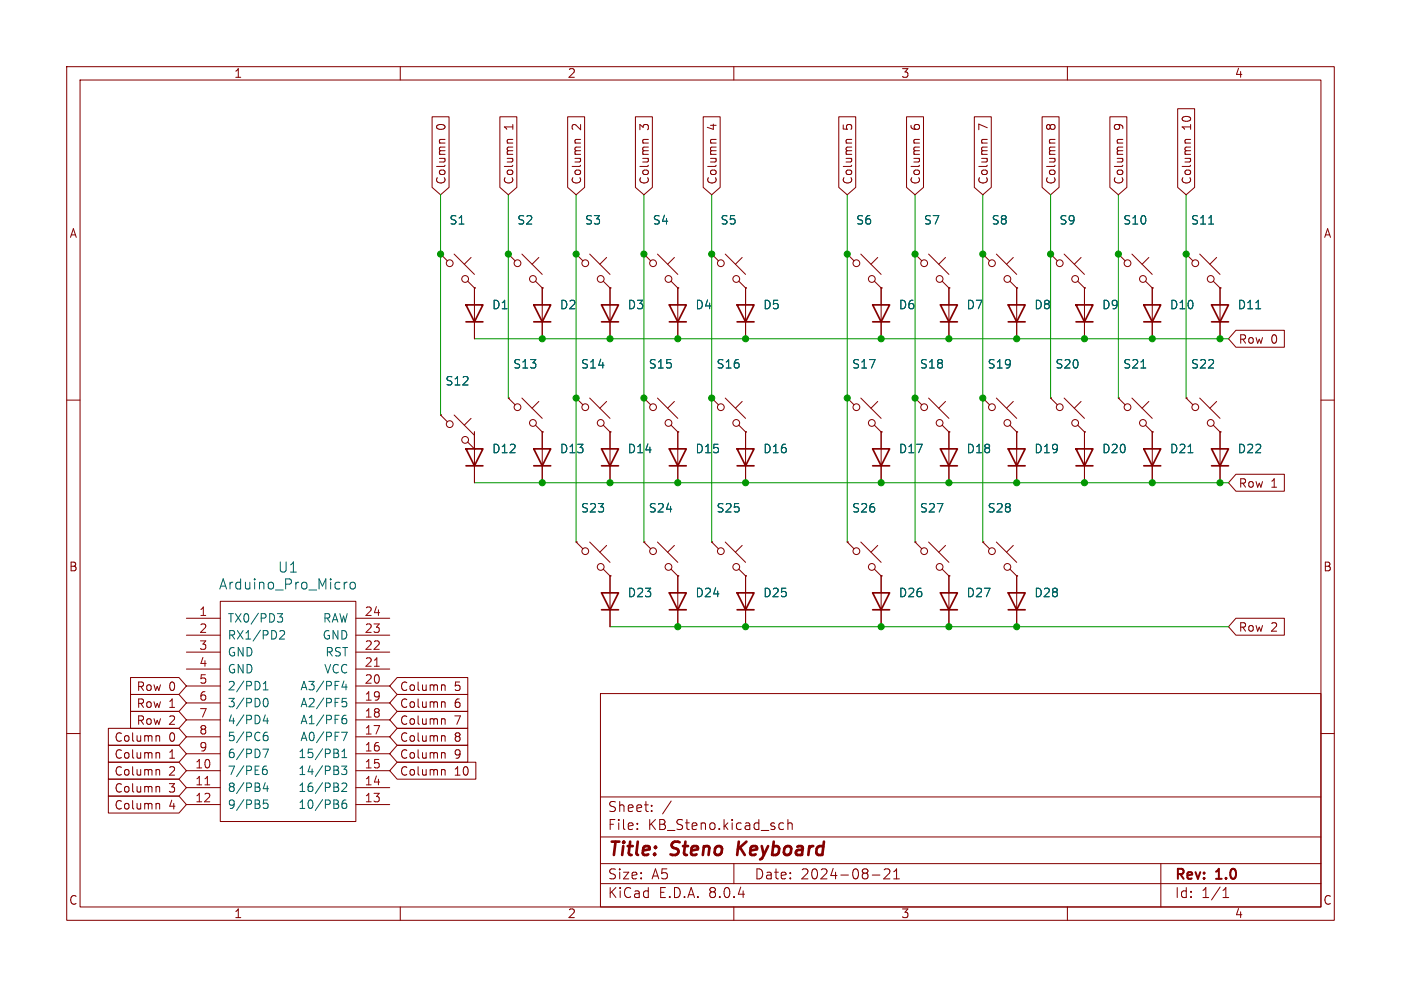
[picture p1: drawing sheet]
<svg xmlns="http://www.w3.org/2000/svg" width="210mm" height="148mm" viewBox="0 0 210 148" stroke-linecap="round" stroke-linejoin="round" font-family="sans-serif">
<g fill="none" stroke="#840000" stroke-width=".15">
<path d="M10 10h190v128h-190zM12 12h186v124h-186zM60 10v2M64.8 17.5h2.5v10.6l-1.3 1.1-1.2-1.1zM74.9 17.5h2.6v10.6l-1.3 1.1-1.3-1.1zM85.1 17.5h2.5v10.6l-1.2 1.1-1.3-1.1zM95.2 17.5h2.6v10.6l-1.3 1.1-1.3-1.1zM105.4 17.5h2.6v10.6l-1.3 1.1-1.3-1.1zM110 10v2M125.7 17.5h2.6v10.6l-1.3 1.1-1.3-1.1zM135.9 17.5h2.5v10.6l-1.2 1.1-1.3-1.1zM146 17.5h2.6v10.6l-1.3 1.1-1.3-1.1z"/>
<path d="M156.2 17.5h2.6v10.6l-1.3 1.1-1.3-1.1zM160 10v2M166.4 17.5h2.5v10.6l-1.3 1.1-1.2-1.1zM176.5 16.3h2.6v11.8l-1.3 1.1-1.3-1.1zM66 38.1l1.1 1M66 38.1h.1M66.7 20.9h-.7l-.1 .2v.2M68.1 38.1l3 3M70.6 38.6l-1 1M76.2 38.1l1 1M76.2 38.1h.1M76.9 20.9h-.7l-.2 .2v.2"/>
<path d="M78.2 38.1l3.1 3M80.8 38.6l-1 1M86.4 38.1l1 1M86.4 38.1h.1M87 20.9h-.6l-.2 .2v.2M88.4 38.1l3 3M90.9 38.6l-1 1M96.5 38.1l1 1M96.5 38.1h.1M97.2 20.9h-.7l-.2 .2v.2M98.6 38.1l3 3M101.1 38.6l-1 1"/>
<path d="M106.7 38.1l1 1M106.7 38.1h.1M107.4 20.9h-.7l-.2 .2v.2M108.7 38.1l3.1 3M111.3 38.6l-1.1 1M127 38.1l1 1M127 38.1h.1M127.7 20.9h-.7l-.2 .2v.2M129 38.1l3.1 3M131.6 38.6l-1 1M137.2 38.1l1 1M137.2 38.1h.1"/>
<path d="M137.8 20.9h-.6l-.2 .2v.2M139.2 38.1l3 3M141.7 38.6l-1 1M147.3 38.1l1 1M147.3 38.1h.1M148 20.9h-.7l-.2 .2v.2M149.4 38.1l3 3M151.9 38.6l-1 1M157.5 38.1l1 1M157.5 38.1h.1M158.2 20.9h-.7l-.2 .2v.2M159.5 38.1l3.1 3"/>
<path d="M162.1 38.6l-1.1 1M167.6 38.1l1.1 1M167.6 38.1h.1M168.3 20.9h-.7l-.1 .2v.2M169.7 38.1l3 3M172.2 38.6l-1 1M177.8 38.1l1 1M177.8 38.1h.1M178.5 20.9h-.7l-.2 .2v.2M179.8 38.1l3.1 3M182.4 38.6l-1 1M10 60h2"/>
<path d="M70.1 42.2l1 1M71.1 43.2h.1M71.1 43.2v7.6M76.2 59.7l1 1M76.2 59.7h.1M78.2 59.7l3.1 3M80.3 42.2l1 1M81.3 43.2h.1M81.3 43.2v7.6M86.4 59.7l1 1M86.4 59.7h.1M88.4 59.7l3 3"/>
<path d="M90.4 42.2l1 1M91.4 43.2h.1M91.4 43.2v7.6M96.5 59.7l1 1M96.5 59.7h.1M98.6 59.7l3 3M100.6 42.2l1 1M101.6 43.2h.1M101.6 43.2v7.6M106.7 59.7l1 1M106.7 59.7h.1M108.7 59.7l3.1 3"/>
<path d="M110.7 42.2l1.1 1M111.8 43.2h.1M111.8 43.2v7.6M127 59.7l1 1M127 59.7h.1M129 59.7l3.1 3M131.1 42.2l1 1M132.1 43.2h.1M132.1 43.2v7.6M137.2 59.7l1 1M137.2 59.7h.1M139.2 59.7l3 3"/>
<path d="M141.2 42.2l1 1M142.2 43.2h.1M142.2 43.2v7.6M147.3 59.7l1 1M147.3 59.7h.1M149.4 59.7l3 3M151.4 42.2l1 1M152.4 43.2h.1M152.4 43.2v7.6M157.5 59.7l1 1M157.5 59.7h.1M159.5 59.7l3.1 3"/>
<path d="M161.5 42.2l1.1 1M162.6 43.2h.1M162.6 43.2v7.6M167.6 59.7l1.1 1M167.6 59.7h.1M169.7 59.7l3 3M171.7 42.2l1 1M172.7 43.2h.1M172.7 43.2v7.6M177.8 59.7l1 1M177.8 59.7h.1M179.8 59.7l3.1 3"/>
<path d="M181.9 42.2l1 1M182.9 43.2h.1M182.9 43.2v7.6M185.3 49.5h7.2v2.6h-7.2l-1.2-1.3zM198 60h2M66 62.2l1.1 1M66 62.2h.1M68.1 62.2l3 3.1M70.1 66.3l1 1M70.6 62.7l-1 1.1M71.1 67.3h.1M71.1 64.8v7.6"/>
<path d="M80.3 63.8l1 1M80.8 60.2l-1 1M81.3 64.8h.1M81.3 64.8v7.6M90.4 63.8l1 1M90.9 60.2l-1 1M91.4 64.8h.1M91.4 64.8v7.6M100.6 63.8l1 1M101.1 60.2l-1 1M101.6 64.8h.1M101.6 64.8v7.6"/>
<path d="M110.7 63.8l1.1 1M111.3 60.2l-1.1 1M111.8 64.8h.1M111.8 64.8v7.6M131.1 63.8l1 1M131.6 60.2l-1 1M132.1 64.8h.1M132.1 64.8v7.6M141.2 63.8l1 1M141.7 60.2l-1 1M142.2 64.8h.1M142.2 64.8v7.6"/>
<path d="M151.4 63.8l1 1M151.9 60.2l-1 1M152.4 64.8h.1M152.4 64.8v7.6M161.5 63.8l1.1 1M162.1 60.2l-1.1 1M162.6 64.8h.1M162.6 64.8v7.6M171.7 63.8l1 1M172.2 60.2l-1 1M172.7 64.8h.1M172.7 64.8v7.6"/>
<path d="M181.9 63.8l1 1M182.4 60.2l-1 1M182.9 64.8h.1M182.9 64.8v7.6M185.3 71.1h7.2v2.6h-7.2l-1.2-1.3zM27.9 92.7h5.1M27.9 95.3h5.1M27.9 97.8h5.1M33 90.2h20.3v33h-20.3zM53.3 92.7h5.1M53.3 95.3h5.1M53.3 97.8h5.1"/>
<path d="M86.4 81.3l1 1M86.4 81.3h.1M88.4 81.3l3 3M90.4 85.3l1 1.1M90.9 81.8l-1 1M91.4 86.4h.1M91.4 86.4v7.6M96.5 81.3l1 1M96.5 81.3h.1M98.6 81.3l3 3M100.6 85.3l1 1.1M101.1 81.8l-1 1"/>
<path d="M101.6 86.4h.1M101.6 86.4v7.6M106.7 81.3l1 1M106.7 81.3h.1M108.7 81.3l3.1 3M110.7 85.3l1.1 1.1M111.3 81.8l-1.1 1M111.8 86.4h.1M111.8 86.4v7.6M127 81.3l1 1M127 81.3h.1M129 81.3l3.1 3"/>
<path d="M131.1 85.3l1 1.1M131.6 81.8l-1 1M132.1 86.4h.1M132.1 86.4v7.6M137.2 81.3l1 1M137.2 81.3h.1M139.2 81.3l3 3M141.2 85.3l1 1.1M141.7 81.8l-1 1M142.2 86.4h.1M142.2 86.4v7.6M147.3 81.3l1 1"/>
<path d="M147.3 81.3h.1M149.4 81.3l3 3M151.4 85.3l1 1.1M151.9 81.8l-1 1M152.4 86.4h.1M152.4 86.4v7.6M185.3 92.7h7.2v2.6h-7.2l-1.2-1.3zM10 110h2M16.2 111.8h10.6l1.1 1.2-1.1 1.3h-10.6zM16.2 114.3h10.6l1.1 1.3-1.1 1.2h-10.6zM16.2 116.8h10.6l1.1 1.3-1.1 1.3h-10.6zM16.2 119.4h10.6l1.1 1.3-1.1 1.2h-10.6z"/>
<path d="M16.2 109.2h10.6l1.1 1.3-1.1 1.3h-10.6zM19.6 101.6h7.2l1.1 1.3-1.1 1.2h-7.2zM19.6 106.7h7.2l1.1 1.3-1.1 1.2h-7.2zM19.6 104.1h7.2l1.1 1.3-1.1 1.3h-7.2zM23.6 112.9h.2l.1 .1v.7M23.6 115.4h.2l.1 .2v.6M23.6 110.3h.2l.1 .2v.7M23.6 117.9h.2l.1 .2v.7M27.9 115.6h5.1M27.9 118.1h5.1M27.9 113h5.1M27.9 110.5h5.1"/>
<path d="M27.9 108h5.1M27.9 105.4h5.1M27.9 102.9h5.1M27.9 100.3h5.1M53.3 115.6h5.1M53.3 118.1h5.1M53.3 113h5.1M53.3 110.5h5.1M53.3 108h5.1M53.3 105.4h5.1M53.3 102.9h5.1M53.3 100.3h5.1"/>
<path d="M59.5 111.8h10.6v2.5h-10.6l-1.1-1.3zM59.5 114.3h11.8v2.5h-11.8l-1.1-1.2zM59.5 101.6h10.6v2.5h-10.6l-1.1-1.2zM59.5 104.1h10.6v2.6h-10.6l-1.1-1.3zM59.5 106.7h10.6v2.5h-10.6l-1.1-1.2zM59.5 109.2h10.6v2.6h-10.6l-1.1-1.3zM66.4 112.9h.1l.2 .1v.7M66.4 102.7h.1l.2 .2v.6M66.4 105.2h.1l.2 .2v.7M66.4 107.8h.1l.2 .2v.6M66.4 110.3h.1l.2 .2v.7M66.4 115.4h.1l.2 .2v.6"/>
<path d="M90 104h108v32h-108zM90 119.5h108M198 110h2M23.6 120.5h.2l.1 .2v.6M27.9 120.7h5.1M53.3 120.7h5.1M60 136v2M90 132.5h108M90 129.5h108M90 125.5h108M95.5 124.2v.2M95.5 123.5v.1"/>
<path d="M97.7 121.5v.2M97.7 120.8v.1M100.6 120.1l-1.3 1.9M110 136v2M110 129.5v3M116.9 124.3h.6M116.9 123.5h.6M118.1 123.5a.37 .37 0 0 1 .7 .1v.8M118.1 122.9v1.5M130.8 131.2h1.1M132.5 130.4l.3-.1 .5 .1a.41 .41 0 0 1 0 .5l-.8 .9h.9M134 131.8h.8"/>
<path d="M134 130.7l.4-.4v1.5M160 136v2M174 129.5v6.5M183.3 134.6h.9M183.3 133.5l.5-.4v1.5"/>
<circle cx="67.4" cy="39.5" r=".51"/>
<circle cx="77.6" cy="39.5" r=".51"/>
<circle cx="87.7" cy="39.5" r=".51"/>
<circle cx="97.9" cy="39.5" r=".51"/>
<circle cx="108.1" cy="39.5" r=".51"/>
<circle cx="128.4" cy="39.5" r=".51"/>
<circle cx="138.5" cy="39.5" r=".51"/>
<circle cx="148.7" cy="39.5" r=".51"/>
<circle cx="158.9" cy="39.5" r=".51"/>
<circle cx="169" cy="39.5" r=".51"/>
<circle cx="179.2" cy="39.5" r=".51"/>
<circle cx="69.7" cy="41.8" r=".51"/>
<circle cx="79.9" cy="41.8" r=".51"/>
<circle cx="90" cy="41.8" r=".51"/>
<circle cx="100.2" cy="41.8" r=".51"/>
<circle cx="110.4" cy="41.8" r=".51"/>
<circle cx="130.7" cy="41.8" r=".51"/>
<circle cx="140.8" cy="41.8" r=".51"/>
<circle cx="151" cy="41.8" r=".51"/>
<circle cx="161.2" cy="41.8" r=".51"/>
<circle cx="171.3" cy="41.8" r=".51"/>
<circle cx="181.5" cy="41.8" r=".51"/>
<circle cx="67.4" cy="63.6" r=".51"/>
<circle cx="69.7" cy="66" r=".51"/>
<circle cx="77.6" cy="61.1" r=".51"/>
<circle cx="79.9" cy="63.4" r=".51"/>
<circle cx="87.7" cy="61.1" r=".51"/>
<circle cx="90" cy="63.4" r=".51"/>
<circle cx="97.9" cy="61.1" r=".51"/>
<circle cx="100.2" cy="63.4" r=".51"/>
<circle cx="108.1" cy="61.1" r=".51"/>
<circle cx="110.4" cy="63.4" r=".51"/>
<circle cx="128.4" cy="61.1" r=".51"/>
<circle cx="130.7" cy="63.4" r=".51"/>
<circle cx="138.5" cy="61.1" r=".51"/>
<circle cx="140.8" cy="63.4" r=".51"/>
<circle cx="148.7" cy="61.1" r=".51"/>
<circle cx="151" cy="63.4" r=".51"/>
<circle cx="158.9" cy="61.1" r=".51"/>
<circle cx="161.2" cy="63.4" r=".51"/>
<circle cx="169" cy="61.1" r=".51"/>
<circle cx="171.3" cy="63.4" r=".51"/>
<circle cx="179.2" cy="61.1" r=".51"/>
<circle cx="181.5" cy="63.4" r=".51"/>
<circle cx="87.7" cy="82.7" r=".51"/>
<circle cx="90" cy="85" r=".51"/>
<circle cx="97.9" cy="82.7" r=".51"/>
<circle cx="100.2" cy="85" r=".51"/>
<circle cx="108.1" cy="82.7" r=".51"/>
<circle cx="110.4" cy="85" r=".51"/>
<circle cx="128.4" cy="82.7" r=".51"/>
<circle cx="130.7" cy="85" r=".51"/>
<circle cx="138.5" cy="82.7" r=".51"/>
<circle cx="140.8" cy="85" r=".51"/>
<circle cx="148.7" cy="82.7" r=".51"/>
<circle cx="151" cy="85" r=".51"/>
</g>
<path d="M110.7 126.2l-.2 2M111.9 126.2l-1.3 1.2" fill="none" stroke="#840000" stroke-width=".4"/>
<g fill="none" stroke="#840000" stroke-width=".25">
<path d="M69.8 45.7h2.6l-1.3 2.6zM69.8 48.3h2.6M80 45.7h2.5l-1.2 2.6zM80 48.3h2.5M90.2 45.7h2.5l-1.3 2.6zM90.2 48.3h2.5M100.3 45.7h2.6l-1.3 2.6zM100.3 48.3h2.6M110.5 45.7h2.5l-1.2 2.6zM110.5 48.3h2.5M130.8 45.7h2.5l-1.2 2.6zM130.8 48.3h2.5"/>
<path d="M141 45.7h2.5l-1.3 2.6zM141 48.3h2.5M151.1 45.7h2.6l-1.3 2.6zM151.1 48.3h2.6M161.3 45.7h2.5l-1.2 2.6zM161.3 48.3h2.5M171.4 45.7h2.6l-1.3 2.6zM171.4 48.3h2.6M181.6 45.7h2.5l-1.2 2.6zM181.6 48.3h2.5M69.8 67.3h2.6l-1.3 2.6zM69.8 69.9h2.6"/>
<path d="M80 67.3h2.5l-1.2 2.6zM80 69.9h2.5M90.2 67.3h2.5l-1.3 2.6zM90.2 69.9h2.5M100.3 67.3h2.6l-1.3 2.6zM100.3 69.9h2.6M110.5 67.3h2.5l-1.2 2.6zM110.5 69.9h2.5M130.8 67.3h2.5l-1.2 2.6zM130.8 69.9h2.5M141 67.3h2.5l-1.3 2.6zM141 69.9h2.5"/>
<path d="M151.1 67.3h2.6l-1.3 2.6zM151.1 69.9h2.6M161.3 67.3h2.5l-1.2 2.6zM161.3 69.9h2.5M171.4 67.3h2.6l-1.3 2.6zM171.4 69.9h2.6M181.6 67.3h2.5l-1.2 2.6zM181.6 69.9h2.5M90.2 88.9h2.5l-1.3 2.5zM90.2 91.4h2.5M100.3 88.9h2.6l-1.3 2.5zM100.3 91.4h2.6"/>
<path d="M110.5 88.9h2.5l-1.2 2.5zM110.5 91.4h2.5M130.8 88.9h2.5l-1.2 2.5zM130.8 91.4h2.5M141 88.9h2.5l-1.3 2.5zM141 91.4h2.5M151.1 88.9h2.6l-1.3 2.5zM151.1 91.4h2.6"/>
</g>
<g fill="none" stroke="#006464" stroke-width=".15">
<path d="M181.2 33.6h.7M171 55.2h.8M188.3 46.3h.7M178.1 67.9h.7M41.6 92h.8l-.5 .5 .4 .1 .1 .4-.3 .3h-.3M41.9 94.7l.5-.1 .2 .1 .1 .2-.8 .9h.8M51.6 87.3v1M52 87.3l-.3 .1-.1 .2M52.5 87.5a.41 .41 0 0 1 .4-.2 .41 .41 0 0 1 .4 .3v.4a.41 .41 0 0 1-.4 .3 .41 .41 0 0 1-.4-.3zM39.4 115.5l.4-.1 .3 .2-.2 .5h-.3l-.2-.1M39.4 112.3h.8l-.5 1.3M39.5 105.2l.1-.4 .2-.1a.68 .68 0 0 1 .4 .7 .68 .68 0 0 1-.4 .6l-.2-.1-.1-.4"/>
<path d="M39.5 110.5l.2-.2h.4l.1 .2v.3l-.3 .3-.3-.1-.1-.2M39.5 103.4h.7M39.5 102.5l.3-.3v1.2M39.8 117.4l-.3 .9h.7M39.8 107.2l-.3 .9h.7M39.9 114.9a.45 .45 0 0 0-.5 .3M40.1 107.7v.8M40.1 117.8v.9M40.1 109.8a.5 .5 0 0 0-.6 .5M40.1 120h-.6v.6l.1-.2 .5 .1 .1 .2-.1 .4-.2 .1-.4-.1M50.7 113l.1 .2-.1 .3M50.7 112.5v.3"/>
<path d="M51.2 114.9h.8l-.4 .5 .3 .1v.5l-.2 .1h-.3l-.2-.1M51.2 109.8h.8l-.5 1.3M51.3 117.5l.4-.1 .2 .1 .1 .3-.8 .9h.8M51.3 113.6h.7M51.3 112.7l.3-.4v1.3M51.3 105.3l.4-.1 .3 .2-.1 .5h-.6M51.3 107.9l.4-.2 .3 .3-.1 .5h-.4l-.2-.1M51.3 104.7h.6M51.6 102.1l-.3 .9h.7M51.9 120a.5 .5 0 0 0-.6 .5v.5l.1 .2h.3l.2-.1 .1-.4-.1-.2-.4-.1-.2 .3M51.9 107.3a.45 .45 0 0 0-.6 .3M51.9 102.6v.8"/>
</g>
<path d="M56.1 99.9h.7M30.7 117.7h.7" fill="none" stroke="#a90000" stroke-width=".15"/>
<g fill="none" stroke="#009600" stroke-width=".15">
<path d="M66 29.2v33M76.2 29.2v30.5M86.4 29.2v52.1M96.5 29.2v52.1M106.7 29.2v52.1M127 29.2v52.1M137.2 29.2v52.1M147.3 29.2v52.1M157.5 29.2v30.5M167.6 29.2v30.5M177.8 29.2v30.5M71.1 50.8h113"/>
<path d="M71.1 72.4h113M71.1 64.8v2.5M91.4 94h92.7"/>
</g>
<g fill="#009600" stroke="#009600" stroke-width=".15">
<circle cx="152.4" cy="72.4" r=".46"/>
<circle cx="162.6" cy="72.4" r=".46"/>
<circle cx="137.2" cy="59.7" r=".46"/>
<circle cx="142.2" cy="50.8" r=".46"/>
<circle cx="142.2" cy="72.4" r=".46"/>
<circle cx="132.1" cy="72.4" r=".46"/>
<circle cx="152.4" cy="94" r=".46"/>
<circle cx="172.7" cy="72.4" r=".46"/>
<circle cx="182.9" cy="72.4" r=".46"/>
<circle cx="132.1" cy="94" r=".46"/>
<circle cx="142.2" cy="94" r=".46"/>
<circle cx="96.5" cy="59.7" r=".46"/>
<circle cx="96.5" cy="38.1" r=".46"/>
<circle cx="106.7" cy="38.1" r=".46"/>
<circle cx="137.2" cy="38.1" r=".46"/>
<circle cx="127" cy="38.1" r=".46"/>
<circle cx="81.3" cy="50.8" r=".46"/>
<circle cx="86.4" cy="38.1" r=".46"/>
<circle cx="86.4" cy="59.7" r=".46"/>
<circle cx="91.4" cy="50.8" r=".46"/>
<circle cx="76.2" cy="38.1" r=".46"/>
<circle cx="66" cy="38.1" r=".46"/>
<circle cx="91.4" cy="72.4" r=".46"/>
<circle cx="81.3" cy="72.4" r=".46"/>
<circle cx="162.6" cy="50.8" r=".46"/>
<circle cx="157.5" cy="38.1" r=".46"/>
<circle cx="147.3" cy="38.1" r=".46"/>
<circle cx="172.7" cy="50.8" r=".46"/>
<circle cx="182.9" cy="50.8" r=".46"/>
<circle cx="177.8" cy="38.1" r=".46"/>
<circle cx="167.6" cy="38.1" r=".46"/>
<circle cx="152.4" cy="50.8" r=".46"/>
<circle cx="147.3" cy="59.7" r=".46"/>
<circle cx="106.7" cy="59.7" r=".46"/>
<circle cx="101.6" cy="50.8" r=".46"/>
<circle cx="111.8" cy="50.8" r=".46"/>
<circle cx="101.6" cy="72.4" r=".46"/>
<circle cx="111.8" cy="72.4" r=".46"/>
<circle cx="127" cy="59.7" r=".46"/>
<circle cx="132.1" cy="50.8" r=".46"/>
<circle cx="111.8" cy="94" r=".46"/>
<circle cx="101.6" cy="94" r=".46"/>
</g>
<g font-size="2.8" fill="#840000">
<text x="91" y="128.9">Title:</text>
<text x="100.7" y="128.9">Steno</text>
<text x="111.4" y="128.9">Keyboard</text>
</g>
<g font-size="2.1" fill="#006464">
<text x="32.7" y="88.6">Arduino_Pro_Micro</text>
<text x="41.6" y="86.1">U1</text>
</g>
<g font-size="2.1" fill="#840000">
<text x="91" y="124.7">File:</text>
<text x="91" y="122">Sheet:</text>
<text x="97.1" y="124.7">KB_Steno.kicad_sch</text>
<text x="91" y="134.9">KiCad</text>
<text x="91" y="132.1">Size:</text>
<text x="97.7" y="132.1">A5</text>
<text x="98.7" y="134.9">E.D.A.</text>
<text x="106.3" y="134.9">8.0.4</text>
<text x="113" y="132.1">Date:</text>
<text x="120" y="132.1">2024-08-21</text>
<text x="176" y="132.3">Rev:</text>
<text x="176" y="134.9">Id:</text>
<text x="180.1" y="134.9">1/1</text>
<text x="182.4" y="132.3">1.0</text>
</g>
<g font-size="1.8" fill="#840000">
<text x="35" y="11.9">1</text>
<text x="85" y="11.9">2</text>
<text x="135" y="11.9">3</text>
<text x="185" y="11.9">4</text>
<text x="67" y="19.5" transform="rotate(-90 67 19.5)">0</text>
<text x="77.2" y="19.5" transform="rotate(-90 77.2 19.5)">1</text>
<text x="87.3" y="19.5" transform="rotate(-90 87.3 19.5)">2</text>
<text x="97.5" y="19.5" transform="rotate(-90 97.5 19.5)">3</text>
<text x="107.6" y="19.5" transform="rotate(-90 107.6 19.5)">4</text>
<text x="128" y="19.5" transform="rotate(-90 128 19.5)">5</text>
<text x="138.1" y="19.5" transform="rotate(-90 138.1 19.5)">6</text>
<text x="148.3" y="19.5" transform="rotate(-90 148.3 19.5)">7</text>
<text x="158.4" y="19.5" transform="rotate(-90 158.4 19.5)">8</text>
<text x="168.6" y="19.5" transform="rotate(-90 168.6 19.5)">9</text>
<text x="178.8" y="19.5" transform="rotate(-90 178.8 19.5)">10</text>
<text x="67" y="27.8" transform="rotate(-90 67 27.8)">Column</text>
<text x="77.2" y="27.8" transform="rotate(-90 77.2 27.8)">Column</text>
<text x="87.3" y="27.8" transform="rotate(-90 87.3 27.8)">Column</text>
<text x="97.5" y="27.8" transform="rotate(-90 97.5 27.8)">Column</text>
<text x="107.6" y="27.8" transform="rotate(-90 107.6 27.8)">Column</text>
<text x="128" y="27.8" transform="rotate(-90 128 27.8)">Column</text>
<text x="138.1" y="27.8" transform="rotate(-90 138.1 27.8)">Column</text>
<text x="148.3" y="27.8" transform="rotate(-90 148.3 27.8)">Column</text>
<text x="158.4" y="27.8" transform="rotate(-90 158.4 27.8)">Column</text>
<text x="168.6" y="27.8" transform="rotate(-90 168.6 27.8)">Column</text>
<text x="178.8" y="27.8" transform="rotate(-90 178.8 27.8)">Column</text>
<text x="10.3" y="35.9">A</text>
<text x="198.4" y="35.9">A</text>
<text x="185.6" y="51.8">Row</text>
<text x="190.5" y="51.8">0</text>
<text x="185.6" y="73.3">Row</text>
<text x="190.5" y="73.3">1</text>
<text x="10.3" y="85.9">B</text>
<text x="198.3" y="85.9">B</text>
<text x="185.6" y="94.9">Row</text>
<text x="190.5" y="94.9">2</text>
<text x="20.4" y="103.8">Row</text>
<text x="20.4" y="106.4">Row</text>
<text x="25.3" y="103.8">0</text>
<text x="25.3" y="106.4">1</text>
<text x="59.8" y="103.8">Column</text>
<text x="59.8" y="106.4">Column</text>
<text x="68.1" y="103.8">5</text>
<text x="68.1" y="106.4">6</text>
<text x="17.1" y="114">Column</text>
<text x="17.1" y="111.4">Column</text>
<text x="20.4" y="108.9">Row</text>
<text x="25.3" y="114">1</text>
<text x="25.3" y="111.4">0</text>
<text x="25.3" y="108.9">2</text>
<text x="59.8" y="114">Column</text>
<text x="59.8" y="108.9">Column</text>
<text x="59.8" y="111.4">Column</text>
<text x="68.1" y="114">9</text>
<text x="68.1" y="108.9">7</text>
<text x="68.1" y="111.4">8</text>
<text x="17.1" y="116.5">Column</text>
<text x="17.1" y="119.1">Column</text>
<text x="25.3" y="116.5">2</text>
<text x="25.3" y="119.1">3</text>
<text x="59.8" y="116.5">Column</text>
<text x="68.1" y="116.5">10</text>
<text x="17.1" y="121.6">Column</text>
<text x="25.3" y="121.6">4</text>
<text x="10.3" y="135.9">C</text>
<text x="35" y="137.9">1</text>
<text x="85" y="137.9">2</text>
<text x="135" y="137.9">3</text>
<text x="185" y="137.9">4</text>
<text x="198.3" y="135.9">C</text>
</g>
<g font-size="1.8" fill="#006464">
<text x="67.3" y="33.9">S1</text>
<text x="77.4" y="33.9">S2</text>
<text x="87.6" y="33.9">S3</text>
<text x="97.7" y="33.9">S4</text>
<text x="107.9" y="33.9">S5</text>
<text x="128.2" y="33.9">S6</text>
<text x="138.4" y="33.9">S7</text>
<text x="148.5" y="33.9">S8</text>
<text x="158.7" y="33.9">S9</text>
<text x="168.3" y="33.9">S10</text>
<text x="178.4" y="33.9">S11</text>
<text x="73.7" y="46.6">D1</text>
<text x="83.8" y="46.6">D2</text>
<text x="94" y="46.6">D3</text>
<text x="104.1" y="46.6">D4</text>
<text x="114.3" y="46.6">D5</text>
<text x="134.6" y="46.6">D6</text>
<text x="144.8" y="46.6">D7</text>
<text x="154.9" y="46.6">D8</text>
<text x="165.1" y="46.6">D9</text>
<text x="175.3" y="46.6">D10</text>
<text x="185.4" y="46.6">D11</text>
<text x="66.7" y="58">S12</text>
<text x="76.8" y="55.5">S13</text>
<text x="87" y="55.5">S14</text>
<text x="97.1" y="55.5">S15</text>
<text x="107.3" y="55.5">S16</text>
<text x="127.6" y="55.5">S17</text>
<text x="137.8" y="55.5">S18</text>
<text x="147.9" y="55.5">S19</text>
<text x="158.1" y="55.5">S20</text>
<text x="168.3" y="55.5">S21</text>
<text x="178.4" y="55.5">S22</text>
<text x="73.7" y="68.2">D12</text>
<text x="83.8" y="68.2">D13</text>
<text x="94" y="68.2">D14</text>
<text x="104.1" y="68.2">D15</text>
<text x="114.3" y="68.2">D16</text>
<text x="134.6" y="68.2">D17</text>
<text x="144.8" y="68.2">D18</text>
<text x="154.9" y="68.2">D19</text>
<text x="165.1" y="68.2">D20</text>
<text x="175.3" y="68.2">D21</text>
<text x="185.4" y="68.2">D22</text>
<text x="87" y="77.1">S23</text>
<text x="97.1" y="77.1">S24</text>
<text x="107.3" y="77.1">S25</text>
<text x="127.6" y="77.1">S26</text>
<text x="137.8" y="77.1">S27</text>
<text x="147.9" y="77.1">S28</text>
<text x="94" y="89.8">D23</text>
<text x="104.1" y="89.8">D24</text>
<text x="114.3" y="89.8">D25</text>
<text x="134.6" y="89.8">D26</text>
<text x="144.8" y="89.8">D27</text>
<text x="154.9" y="89.8">D28</text>
<text x="34" y="93.6">TX0/PD3</text>
<text x="48.3" y="93.6">RAW</text>
<text x="34" y="96.1">RX1/PD2</text>
<text x="34" y="98.7">GND</text>
<text x="34" y="101.2">GND</text>
<text x="48.3" y="96.1">GND</text>
<text x="48.5" y="101.2">VCC</text>
<text x="48.7" y="98.7">RST</text>
<text x="34" y="103.7">2/PD1</text>
<text x="34" y="106.3">3/PD0</text>
<text x="44.9" y="106.3">A2/PF5</text>
<text x="44.9" y="103.7">A3/PF4</text>
<text x="34" y="108.8">4/PD4</text>
<text x="34" y="111.4">5/PC6</text>
<text x="34" y="113.9">6/PD7</text>
<text x="44.6" y="113.9">15/PB1</text>
<text x="44.9" y="111.4">A0/PF7</text>
<text x="44.9" y="108.8">A1/PF6</text>
<text x="34" y="116.4">7/PE6</text>
<text x="34" y="119">8/PB4</text>
<text x="44.6" y="119">16/PB2</text>
<text x="44.6" y="116.4">14/PB3</text>
<text x="34" y="121.5">9/PB5</text>
<text x="44.6" y="121.5">10/PB6</text>
</g>
<g font-size="1.8" fill="#a90000">
<text x="29.8" y="92.5">1</text>
<text x="29.8" y="95">2</text>
<text x="54.6" y="95">23</text>
<text x="54.6" y="92.5">24</text>
<text x="29.8" y="97.5">3</text>
<text x="29.8" y="100.1">4</text>
<text x="54.6" y="100.1">21</text>
<text x="54.6" y="97.5">22</text>
<text x="29.8" y="102.6">5</text>
<text x="29.8" y="105.2">6</text>
<text x="29.8" y="107.7">7</text>
<text x="54.6" y="107.7">18</text>
<text x="54.6" y="105.2">19</text>
<text x="54.6" y="102.6">20</text>
<text x="29.8" y="110.2">8</text>
<text x="29.8" y="112.8">9</text>
<text x="54.6" y="112.8">16</text>
<text x="54.6" y="110.2">17</text>
<text x="29.2" y="115.3">10</text>
<text x="29.2" y="117.9">11</text>
<text x="54.6" y="117.9">14</text>
<text x="54.6" y="115.3">15</text>
<text x="29.2" y="120.4">12</text>
<text x="54.6" y="120.4">13</text>
</g>
</svg>
